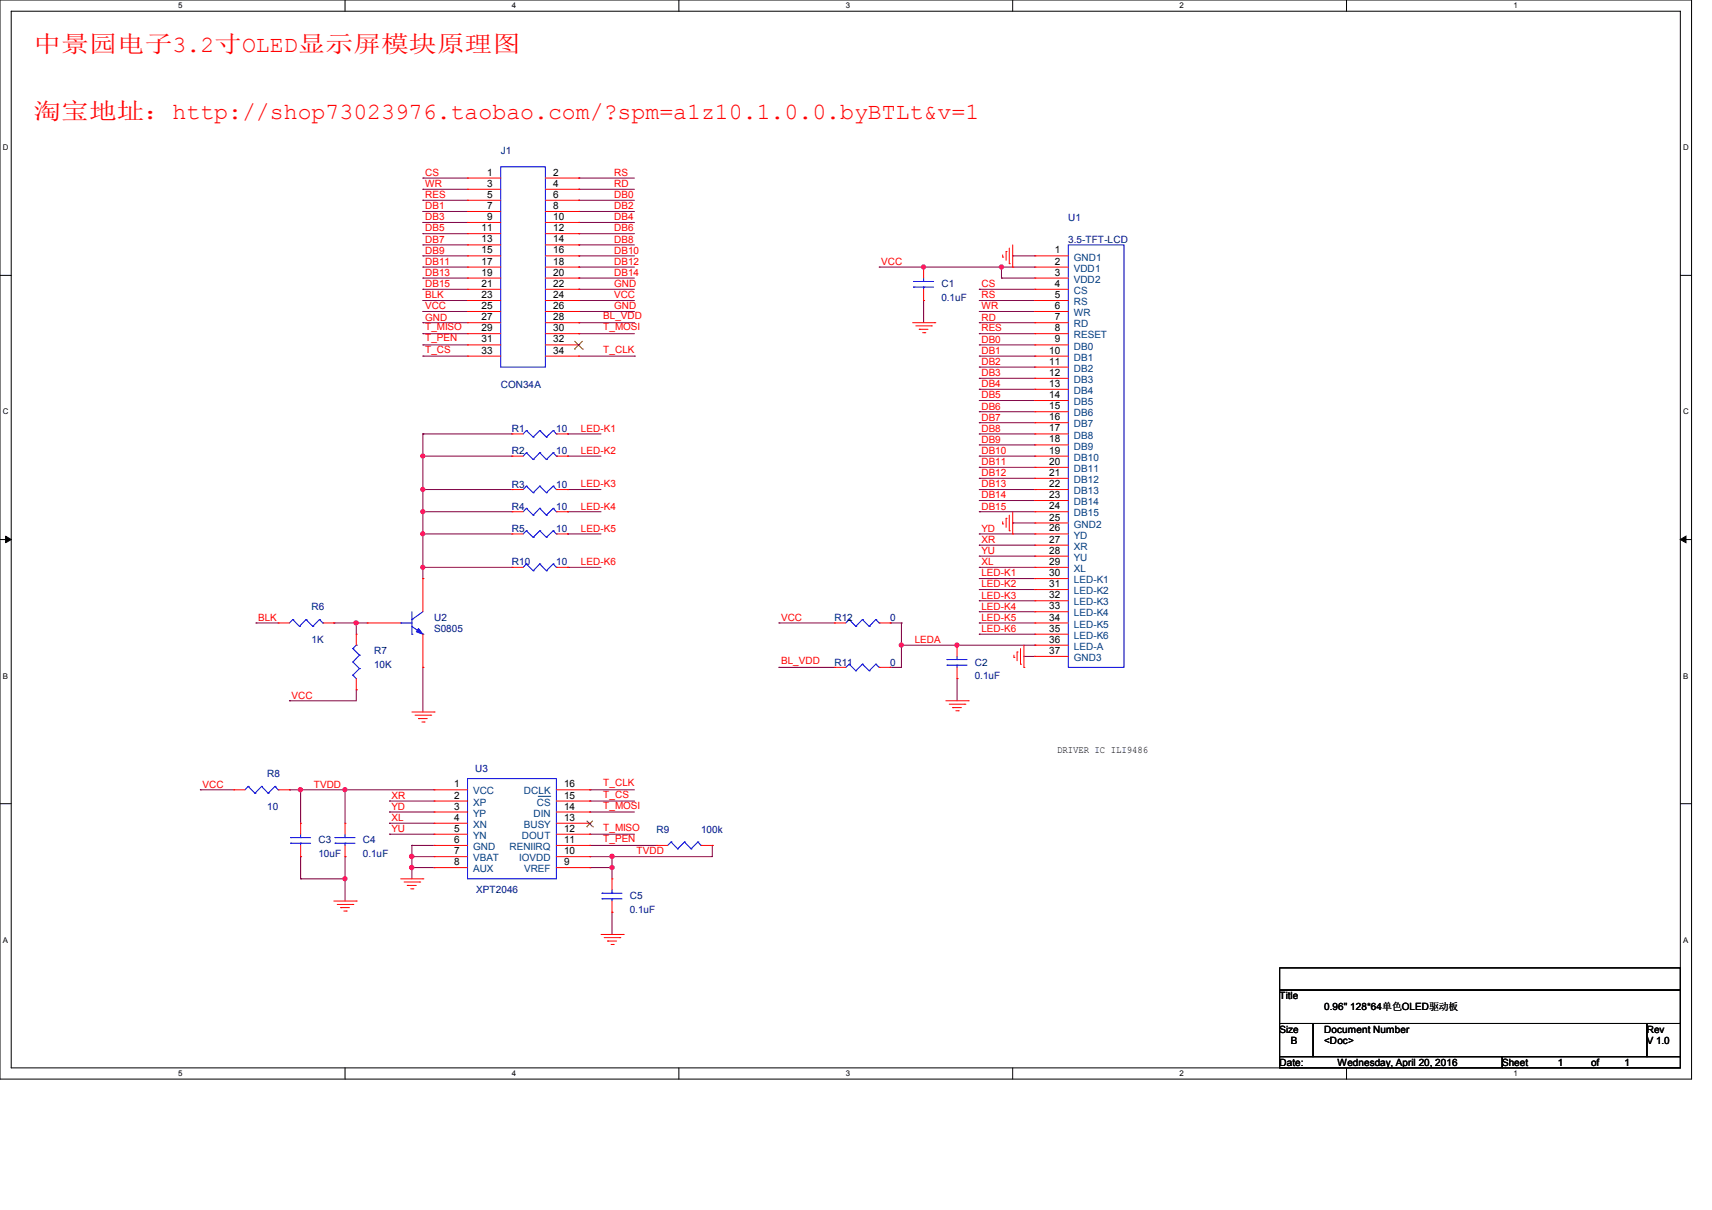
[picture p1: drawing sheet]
<svg xmlns="http://www.w3.org/2000/svg" width="297mm" height="210mm" viewBox="0 0 297 210" stroke-linecap="round" stroke-linejoin="round" font-family="sans-serif">
<path d="M0 0h293.5v187.3h-293.5zM1.9 1.9h289.6v183.4h-289.6z" fill="none" stroke="#000" stroke-width=".17"/>
<g fill="#fff">
<path d="M30.9 .2h.8v1.5h-.8z"/>
<path d="M30.9 185.5h.8v1.6h-.8z"/>
</g>
<path d="M59.9 0v1.9M59.9 185.3v2" fill="none" stroke="#000" stroke-width=".17"/>
<g fill="#fff">
<path d="M88.8 .2h.8v1.5h-.8z"/>
<path d="M88.8 185.5h.8v1.6h-.8z"/>
</g>
<path d="M117.8 0v1.9M117.8 185.3v2" fill="none" stroke="#000" stroke-width=".17"/>
<g fill="#fff">
<path d="M146.7 .2h.8v1.5h-.8z"/>
<path d="M146.7 185.5h.8v1.6h-.8z"/>
</g>
<path d="M175.7 0v1.9M175.7 185.3v2" fill="none" stroke="#000" stroke-width=".17"/>
<g fill="#fff">
<path d="M204.6 .2h.8v1.5h-.8z"/>
<path d="M204.6 185.5h.8v1.6h-.8z"/>
</g>
<path d="M233.6 0v1.9M233.6 185.3v2" fill="none" stroke="#000" stroke-width=".17"/>
<g fill="#fff">
<path d="M262.6 .2h.7v1.5h-.7z"/>
<path d="M262.6 185.5h.7v1.6h-.7z"/>
<path d="M.5 24.8h1v1.6h-1z"/>
<path d="M292 24.8h1v1.6h-1z"/>
<path d="M.5 70.7h1v1.5h-1z"/>
<path d="M292 70.7h1v1.5h-1z"/>
</g>
<path d="M0 47.8h1.9M291.5 47.8h2" fill="none" stroke="#000" stroke-width=".17"/>
<g fill="#fff">
<path d="M.5 116.5h.9v1.6h-.9z"/>
<path d="M292 116.5h.9v1.6h-.9z"/>
</g>
<path d="M0 93.6h1.9M291.5 93.6h2" fill="none" stroke="#000" stroke-width=".17"/>
<path d="M1 93l.9 .6-.9 .6zM291.5 93.6l1-.6v1.2z" fill="#000" stroke="#000" stroke-width=".17"/>
<g fill="#fff">
<path d="M.5 162.4h.9v1.5h-.9z"/>
<path d="M292 162.4h.9v1.5h-.9z"/>
</g>
<path d="M0 139.5h1.9M291.5 139.5h2M222 168h69.5v3.8h-69.5zM222 171.8h69.5v5.8h-69.5zM222 177.6h5.8v5.8h-5.8zM227.8 177.6h57.9v5.8h-57.9zM285.7 177.6h5.8v5.8h-5.8zM222 183.4h38.6v1.9h-38.6zM260.6 183.4h30.9v1.9h-30.9z" fill="none" stroke="#000" stroke-width=".17"/>
<g fill="none" stroke="#800040" stroke-width=".17">
<path d="M73.4 38.6h.1M73.4 36.7h.1M73.4 34.8h.1M73.4 30.9h.1M73.4 32.9h.1M73.4 38.6h7.7M73.4 36.7h7.7M73.4 34.8h7.7M73.4 30.9h7.7M73.4 32.9h7.7M100.4 38.6h.1M100.4 36.7h.1"/>
<path d="M100.4 30.9h.1M100.4 32.9h.1M100.4 34.8h.1M100.4 38.6h9.7M100.4 36.7h9.7M100.4 34.8h9.7M100.4 30.9h9.7M100.4 32.9h9.7M73.4 44.4h.1M73.4 42.5h.1M73.4 40.6h.1M73.4 48.3h.1"/>
<path d="M73.4 46.4h.1M73.4 54.1h.1M73.4 52.2h.1M73.4 50.2h.1M73.4 57.9h.1M73.4 56h.1M73.4 59.9h.1M73.4 44.4h7.7M73.4 46.4h7.7M73.4 50.2h7.7M73.4 52.2h7.7M73.4 54.1h7.7"/>
<path d="M73.4 56h7.7M73.4 57.9h7.7M73.4 59.9h7.7M73.4 48.3h7.7M73.4 42.5h7.7M73.4 40.6h7.7M100.4 44.4h.1M100.4 42.5h.1M100.4 40.6h.1M100.4 50.2h.1M100.4 48.3h.1M100.4 46.4h.1"/>
<path d="M100.4 54.1h.1M100.4 52.2h.1M100.4 57.9h.1M100.4 56h.1M100.4 44.4h9.7M100.4 46.4h9.7M100.4 50.2h9.7M100.4 52.2h9.7M100.4 54.1h9.7M100.4 56h9.7M100.4 57.9h9.7M100.4 48.3h9.7"/>
<path d="M100.4 42.5h9.7M100.4 40.6h9.7M152.5 46.4h.1M152.5 46.4h27M160.2 52.2h.1M160.2 46.4h.1M160.2 52.2v3.8M169.9 50.2h.1M169.9 52.2h.1M169.9 54.1h.1M169.9 56h.1M169.9 57.9h.1"/>
<path d="M169.9 59.9h.1M169.9 50.2h9.6M169.9 52.2h9.6M169.9 54.1h9.6M169.9 56h9.6M169.9 57.9h9.6M169.9 59.9h9.6M173.7 48.3h.1M173.7 46.4h.1M173.7 48.3h5.8M173.7 46.4v1.9M175.7 44.4h.1"/>
<path d="M175.7 44.4h3.8M73.4 75.3h.1M73.4 79.2h.1M73.4 61.8h.1M73.4 75.3h15.4M73.4 75.3v25.1M73.4 61.8h7.7M73.4 79.2h15.4M98.5 75.3h.1M98.5 79.2h.1M98.5 75.3h5.8M98.5 79.2h5.8"/>
<path d="M100.4 61.8h9.7M110.1 61.8h.1M169.9 61.8h.1M169.9 63.7h.1M169.9 65.7h.1M169.9 67.6h.1M169.9 69.5h.1M169.9 71.5h.1M169.9 73.4h.1M169.9 75.3h.1M169.9 77.2h.1M169.9 79.2h.1"/>
<path d="M169.9 75.3h9.6M169.9 61.8h9.6M169.9 63.7h9.6M169.9 65.7h9.6M169.9 67.6h9.6M169.9 69.5h9.6M169.9 71.5h9.6M169.9 73.4h9.6M169.9 77.2h9.6M169.9 79.2h9.6M73.4 92.7h.1M73.4 88.8h.1"/>
<path d="M73.4 85h.1M73.4 98.5h.1M73.4 92.7h15.4M73.4 88.8h15.4M73.4 85h15.4M73.4 98.5h15.4M98.5 92.7h.1M98.5 88.8h.1M98.5 85h.1M98.5 98.5h.1M98.5 92.7h5.8M98.5 88.8h5.8"/>
<path d="M98.5 85h5.8M98.5 98.5h5.8M169.9 81.1h.1M169.9 83h.1M169.9 85h.1M169.9 86.9h.1M169.9 88.8h.1M169.9 92.7h.1M169.9 94.6h.1M169.9 96.5h.1M169.9 98.5h.1M169.9 92.7h9.6"/>
<path d="M169.9 88.8h9.6M169.9 85h9.6M169.9 81.1h9.6M169.9 83h9.6M169.9 86.9h9.6M169.9 94.6h9.6M169.9 96.5h9.6M169.9 98.5h9.6M175.7 90.8h.1M175.7 90.8h3.8M44.4 108.1h.1M44.4 108.1h3.9"/>
<path d="M57.9 108.1h.1M57.9 108.1h5.8M61.8 108.1h.1M61.8 119.7h.1M61.8 108.1v2M61.8 119.7v1.9h-11.6M73.4 115.8h.1M73.4 100.4h.1M73.4 115.8v7.8M135.1 115.8h.1M135.1 108.1h.1M135.1 108.1h9.7"/>
<path d="M135.1 115.8h9.7M154.4 115.8h.1M154.4 108.1h.1M154.4 108.1h2M156.4 112h.1M156.4 108.1h.1M156.4 112h23.1M156.4 108.1v7.7h-2M166 117.8h.1M166 117.8v3.8M169.9 100.4h.1M169.9 102.3h.1"/>
<path d="M169.9 104.3h.1M169.9 106.2h.1M169.9 108.1h.1M169.9 110.1h.1M169.9 108.1h9.6M169.9 100.4h9.6M169.9 102.3h9.6M169.9 104.3h9.6M169.9 106.2h9.6M169.9 110.1h9.6M177.6 113.9h.1M177.6 113.9h1.9"/>
<path d="M179.5 112h.1M34.8 137.1h.1M34.8 137.1h5.8M50.2 137.1h.1M50.2 121.6h.1M50.2 137.1h25.1M52.2 137.1h.1M52.2 137.1v5.8M59.9 137.1h.1M59.9 137.1v5.8M67.6 139h.1M67.6 139h7.7"/>
<path d="M102.3 137.1h.1M102.3 139h.1M102.3 137.1h7.8M102.3 139h7.8M52.2 148.7h.1M52.2 152.5h.1M52.2 148.7v3.8M52.2 152.5h7.7M59.9 148.7h.1M59.9 152.5h.1M59.9 148.7v7.7M67.6 140.9h.1"/>
<path d="M67.6 142.9h.1M67.6 144.8h.1M67.6 140.9h7.7M67.6 142.9h7.7M67.6 144.8h7.7M71.5 146.7h.1M71.5 148.7h.1M71.5 150.6h.1M71.5 146.7h3.8M71.5 148.7h3.8M71.5 150.6h3.8M71.5 146.7v5.8"/>
<path d="M102.3 140.9h.1M102.3 144.8h.1M102.3 146.7h.1M102.3 148.7h.1M102.3 150.6h.1M102.3 140.9h7.8M102.3 144.8h7.8M102.3 146.7h11.6M102.3 150.6h3.9M106.2 158.3h.1M106.2 150.6h.1M106.2 148.7h.1"/>
<path d="M106.2 148.7v3.8M106.2 158.3v3.9M123.6 146.7h.1M123.6 146.7v2h-21.3"/>
</g>
<g fill="#f0f" stroke="#f0f" stroke-width=".17">
<circle cx="73.3" cy="88.8" r=".36"/>
<circle cx="73.3" cy="84.9" r=".36"/>
<circle cx="61.8" cy="108.1" r=".37"/>
<circle cx="71.4" cy="148.6" r=".38"/>
<circle cx="71.4" cy="150.6" r=".37"/>
<circle cx="52.1" cy="137.1" r=".37"/>
<circle cx="59.8" cy="137.1" r=".36"/>
<circle cx="59.8" cy="152.5" r=".36"/>
<circle cx="106.2" cy="150.6" r=".37"/>
<circle cx="106.2" cy="148.6" r=".38"/>
<circle cx="160.2" cy="46.3" r=".36"/>
<circle cx="173.7" cy="46.3" r=".37"/>
<circle cx="166" cy="112" r=".36"/>
<circle cx="73.3" cy="79.1" r=".36"/>
<circle cx="73.3" cy="92.6" r=".36"/>
<circle cx="73.3" cy="98.4" r=".36"/>
<circle cx="156.4" cy="112" r=".36"/>
</g>
<g fill="none" stroke="#f00" stroke-width=".17">
<path d="M81.1 30.9h.1M81.1 32.9h.1M81.1 34.8h.1M81.1 36.7h.1M81.1 38.6h.1M81.1 30.9h5.8M81.1 32.9h5.8M81.1 34.8h5.8M81.1 36.7h5.8M81.1 38.6h5.8M94.6 30.9h5.8M94.6 32.9h5.8"/>
<path d="M94.6 34.8h5.8M94.6 36.7h5.8M94.6 38.6h5.8M100.4 30.9h.1M100.4 32.9h.1M100.4 34.8h.1M100.4 36.7h.1M100.4 38.6h.1M81.1 40.6h.1M81.1 42.5h.1M81.1 44.4h.1M81.1 46.4h.1"/>
<path d="M81.1 48.3h.1M81.1 50.2h.1M81.1 52.2h.1M81.1 54.1h.1M81.1 56h.1M81.1 57.9h.1M81.1 59.9h.1M81.1 56h5.8M81.1 40.6h5.8M81.1 42.5h5.8M81.1 44.4h5.8M81.1 46.4h5.8"/>
<path d="M81.1 48.3h5.8M81.1 50.2h5.8M81.1 52.2h5.8M81.1 54.1h5.8M81.1 57.9h5.8M81.1 59.9h5.8M94.6 56h5.8M94.6 40.6h5.8M94.6 42.5h5.8M94.6 44.4h5.8M94.6 46.4h5.8M94.6 48.3h5.8"/>
<path d="M94.6 50.2h5.8M94.6 52.2h5.8M94.6 54.1h5.8M94.6 57.9h5.8M94.6 59.9h5.8M100.4 40.6h.1M100.4 42.5h.1M100.4 44.4h.1M100.4 54.1h.1M100.4 56h.1M100.4 57.9h.1M100.4 59.9h.1"/>
<path d="M100.4 46.4h.1M100.4 48.3h.1M100.4 50.2h.1M100.4 52.2h.1M158.3 56h3.9M158.9 56.6h2.7M159.5 57.1h.1M159.5 57.1h1.5M160.1 57.7h.3M160.2 52.2h.1M160.2 46.4h.1M160.2 46.4v1.9"/>
<path d="M160.2 50.2v2M160.4 57.7h.1M161.6 56.6h.1M162.2 56h.1M173.9 44.6h.1M173.9 44.2v.4M174.5 43.6h.1M174.5 43.6v1.6M175.1 45.8h.1M175.1 43.1v2.7M175.7 46.4h.1M175.7 42.5v3.9"/>
<path d="M179.5 44.4h.1M179.5 46.4h.1M179.5 48.3h.1M179.5 50.2h.1M179.5 52.2h.1M179.5 54.1h.1M179.5 56h.1M179.5 57.9h.1M179.5 59.9h.1M179.5 56h5.8M179.5 44.4h5.8M179.5 46.4h5.8"/>
<path d="M179.5 48.3h5.8M179.5 50.2h5.8M179.5 52.2h5.8M179.5 54.1h5.8M179.5 57.9h5.8M179.5 59.9h5.8M81.1 61.8h.1M81.1 61.8h5.8M88.8 75.3h.1M88.8 79.2h.1M88.8 75.3h2M88.8 79.2h2"/>
<path d="M94.6 61.8h5.8M96.5 75.3h2M96.5 79.2h2M98.5 75.3h.1M98.5 79.2h.1M100.4 61.8h.1M179.5 61.8h.1M179.5 63.7h.1M179.5 65.7h.1M179.5 67.6h.1M179.5 69.5h.1M179.5 71.5h.1"/>
<path d="M179.5 73.4h.1M179.5 75.3h.1M179.5 77.2h.1M179.5 79.2h.1M179.5 75.3h5.8M179.5 61.8h5.8M179.5 79.2h5.8M179.5 63.7h5.8M179.5 65.7h5.8M179.5 67.6h5.8M179.5 69.5h5.8M179.5 71.5h5.8"/>
<path d="M179.5 73.4h5.8M179.5 77.2h5.8M88.8 88.8h.1M88.8 92.7h.1M88.8 98.5h.1M88.8 85h.1M88.8 88.8h2M88.8 92.7h2M88.8 98.5h2M88.8 85h2M96.5 88.8h2M96.5 92.7h2"/>
<path d="M96.5 98.5h2M96.5 85h2M98.5 88.8h.1M98.5 92.7h.1M98.5 98.5h.1M98.5 85h.1M173.9 90.9h.1M173.9 90.6v.3M174.5 90h.1M174.5 90v1.5M175.1 92.1h.1M175.1 89.4v2.7"/>
<path d="M175.7 92.7h.1M175.7 88.8v3.9M179.5 81.1h.1M179.5 83h.1M179.5 85h.1M179.5 86.9h.1M179.5 88.8h.1M179.5 90.8h.1M179.5 92.7h.1M179.5 94.6h.1M179.5 96.5h.1M179.5 98.5h.1"/>
<path d="M179.5 88.8h5.8M179.5 92.7h5.8M179.5 98.5h5.8M179.5 81.1h5.8M179.5 83h5.8M179.5 85h5.8M179.5 86.9h5.8M179.5 90.8h5.8M179.5 94.6h5.8M179.5 96.5h5.8M48.3 108.1h.1M48.3 108.1h1.9"/>
<path d="M56 108.1h1.9M57.9 108.1h.1M61.8 119.7h.1M61.8 110.1h.1M61.8 110.1v1.9M61.8 117.8v1.9M63.7 108.1h.1M63.7 108.1h5.8M73.4 115.8h.1M73.4 100.4h.1M73.4 100.4v5.8M73.4 110.1v5.7"/>
<path d="M144.8 115.8h.1M144.8 108.1h.1M144.8 108.1h1.9M144.8 115.8h1.9M152.5 108.1h1.9M152.5 115.8h1.9M154.4 115.8h.1M154.4 108.1h.1M166 117.8h.1M166 112h.1M166 112v1.9M166 115.8v2"/>
<path d="M175.9 114.1h.1M175.9 113.7v.4M176.4 113.2h.1M176.4 113.2v1.5M177 115.3h.1M177 112.6v2.7M177.6 115.8h.1M177.6 112v3.8M179.5 100.4h.1M179.5 102.3h.1M179.5 104.3h.1M179.5 106.2h.1"/>
<path d="M179.5 108.1h.1M179.5 110.1h.1M179.5 112h.1M179.5 113.9h.1M179.5 108.1h5.8M179.5 100.4h5.8M179.5 102.3h5.8M179.5 104.3h5.8M179.5 106.2h5.8M179.5 110.1h5.8M179.5 112h5.8M179.5 113.9h5.8"/>
<path d="M40.6 137.1h.1M40.6 137.1h1.9M48.3 137.1h1.9M50.2 137.1h.1M71.5 123.6h3.8M72 124.1h2.7M72.6 124.7h.1M72.6 124.7h1.5M73.2 125.3h.4M73.6 125.3h.1M74.7 124.1h.1M75.3 123.6h.1"/>
<path d="M75.3 137.1h.1M75.3 139h.1M75.3 137.1h5.8M75.3 139h5.8M96.5 137.1h5.8M96.5 139h5.8M102.3 139h.1M102.3 137.1h.1M164.1 121.6h3.9M164.7 122.2h2.7M165.3 122.8h.1M165.3 122.8h1.5"/>
<path d="M165.8 123.4h.4M166.2 123.4h.1M167.4 122.2h.1M168 121.6h.1M52.2 148.7h.1M52.2 142.9h.1M52.2 142.9v1.9M52.2 146.7v2M57.9 156.4h3.9M58.5 157h2.7M59.1 157.5h.1M59.1 157.5h1.5"/>
<path d="M59.6 158.1h.5M59.9 148.7h.1M59.9 142.9h.1M59.9 142.9v1.9M59.9 146.7v2M60.1 158.1h.1M61.2 157h.1M61.8 156.4h.1M69.5 152.5h3.9M70.1 153.1h2.7M70.7 153.7h.1M70.7 153.7h1.5"/>
<path d="M71.2 154.3h.4M71.6 154.3h.1M72.8 153.1h.1M73.4 152.5h.1M75.3 140.9h.1M75.3 142.9h.1M75.3 144.8h.1M75.3 146.7h.1M75.3 148.7h.1M75.3 150.6h.1M75.3 146.7h5.8M75.3 140.9h5.8"/>
<path d="M75.3 142.9h5.8M75.3 144.8h5.8M75.3 148.7h5.8M75.3 150.6h5.8M96.5 146.7h5.8M96.5 140.9h5.8M96.5 142.9h5.8M96.5 144.8h5.8M96.5 148.7h5.8M96.5 150.6h5.8M102.3 150.6h.1M102.3 148.7h.1"/>
<path d="M102.3 146.7h.1M102.3 144.8h.1M102.3 142.9h.1M102.3 140.9h.1M106.2 158.3h.1M106.2 152.5h.1M106.2 152.5v1.9M106.2 156.4v1.9M113.9 146.7h.1M113.9 146.7h1.9M121.6 146.7h2M123.6 146.7h.1"/>
<path d="M104.3 162.2h3.8M104.8 162.7h2.7M105.4 163.3h.1M105.4 163.3h1.6M106 163.9h.4M106.4 163.9h.1M107.5 162.7h.1M108.1 162.2h.1"/>
</g>
<g fill="none" stroke="#00f" stroke-width=".17">
<path d="M86.9 29h7.7v34.7h-7.7zM158.5 48.9h.1M158.5 49.8h.1M158.5 48.9h3.5M158.5 49.8h3.5M160.2 49.8h.1M160.2 48.9h.1M160.2 48.3v.6M160.2 49.8v.4M185.3 42.5h9.7v73.3h-9.7zM91.3 74.7h.1M91.3 78.6h.1"/>
<path d="M91.3 74.7l-.5 .6M91.3 74.7l1.2 1.2M91.3 78.6l-.5 .6M91.3 78.6l1.2 1.2M92.5 75.9h.1M92.5 79.8h.1M93.6 74.7h.1M93.6 78.6h.1M93.6 74.7l-1.1 1.2M93.6 74.7l1.2 1.2M93.6 78.6l-1.1 1.2M93.6 78.6l1.2 1.2"/>
<path d="M94.8 75.9h.1M94.8 79.8h.1M96 74.7h.1M96 78.6h.1M96 74.7l-1.2 1.2M96 74.7l.5 .6M96 78.6l-1.2 1.2M96 78.6l.5 .6M96.5 75.3h.1M96.5 79.2h.1M91.3 88.2h.1M91.3 92.1h.1"/>
<path d="M91.3 97.9h.1M91.3 84.4h.1M91.3 88.2l-.5 .6M91.3 88.2l1.2 1.2M91.3 92.1l-.5 .6M91.3 92.1l1.2 1.2M91.3 97.9l-.5 .6M91.3 97.9l1.2 1.2M91.3 84.4l-.5 .6M91.3 84.4l1.2 1.1M92.5 89.4h.1M92.5 93.3h.1"/>
<path d="M92.5 99.1h.1M92.5 85.5h.1M93.6 88.2h.1M93.6 92.1h.1M93.6 97.9h.1M93.6 84.4h.1M93.6 88.2l-1.1 1.2M93.6 88.2l1.2 1.2M93.6 92.1l-1.1 1.2M93.6 92.1l1.2 1.2M93.6 97.9l-1.1 1.2M93.6 97.9l1.2 1.2"/>
<path d="M93.6 84.4l-1.1 1.1M93.6 84.4l1.2 1.1M94.8 89.4h.1M94.8 93.3h.1M94.8 99.1h.1M94.8 85.5h.1M96 88.2h.1M96 92.1h.1M96 97.9h.1M96 84.4h.1M96 88.2l-1.2 1.2M96 88.2l.5 .6"/>
<path d="M96 92.1l-1.2 1.2M96 92.1l.5 .6M96 97.9l-1.2 1.2M96 97.9l.5 .6M96 84.4l-1.2 1.1M96 84.4l.5 .6M96.5 88.8h.1M96.5 92.7h.1M96.5 98.5h.1M96.5 85h.1M50.8 107.5h.1M50.8 107.5l-.6 .6"/>
<path d="M50.8 107.5l1.1 1.2M51.9 108.7h.1M53.1 107.5h.1M53.1 107.5l-1.2 1.2M53.1 107.5l1.2 1.2M54.3 108.7h.1M55.4 107.5h.1M55.4 107.5l-1.1 1.2M55.4 107.5l.6 .6M56 108.1h.1M61.2 117.2h.1M61.2 114.9h.1"/>
<path d="M61.2 112.6h.1M61.2 117.2l.6 .6M61.2 114.9l1.2 1.1M61.2 112.6l1.2 1.1M61.8 112h.1M61.8 112l-.6 .6M62.4 116h.1M62.4 113.7h.1M62.4 116l-1.2 1.2M62.4 113.7l-1.2 1.2M69.5 108.1h.1M69.5 108.1h2"/>
<path d="M71.5 110.1h.1M71.5 107.5h.1M71.5 106.2v3.9M71.5 108.7l1.9 1.4M73.4 110.1h.1M73.4 106.2l-1.9 1.3M147.3 115.3h.1M147.3 107.5h.1M147.3 115.3l-.6 .5M147.3 115.3l1.2 1.1M147.3 107.5l-.6 .6M147.3 107.5l1.2 1.2"/>
<path d="M148.5 116.4h.1M148.5 108.7h.1M149.6 115.3h.1M149.6 107.5h.1M149.6 115.3l-1.1 1.1M149.6 115.3l1.2 1.1M149.6 107.5l-1.1 1.2M149.6 107.5l1.2 1.2M150.8 116.4h.1M150.8 108.7h.1M151.9 115.3h.1M151.9 107.5h.1"/>
<path d="M151.9 115.3l-1.1 1.1M151.9 115.3l.6 .5M151.9 107.5l-1.1 1.2M151.9 107.5l.6 .6M152.5 115.8h.1M152.5 108.1h.1M164.3 114.5h.1M164.3 115.4h.1M164.3 114.5h3.5M164.3 115.4h3.5M166 115.4h.1M166 114.5h.1"/>
<path d="M166 113.9v.6M166 115.4v.4M43.1 136.5h.1M43.1 136.5l-.6 .6M43.1 136.5l1.1 1.2M44.2 137.7h.1M45.4 136.5h.1M45.4 136.5l-1.2 1.2M45.4 136.5l1.1 1.2M46.5 137.7h.1M47.7 136.5h.1M47.7 136.5l-1.2 1.2"/>
<path d="M47.7 136.5l.6 .6M48.3 137.1h.1M81.1 135.1h15.4v17.4h-15.4zM50.4 145.4h.1M50.4 146.3h.1M50.4 145.4h3.5M50.4 146.3h3.5M52.2 146.3h.1M52.2 145.4h.1M52.2 144.8v.6M52.2 146.3v.4M58.1 145.4h.1"/>
<path d="M58.1 146.3h.1M58.1 145.4h3.5M58.1 146.3h3.5M59.9 146.3h.1M59.9 145.4h.1M59.9 144.8v.6M59.9 146.3v.4M104.4 155h.1M104.4 156h.1M104.4 155h3.5M104.4 156h3.5M106.2 156h.1"/>
<path d="M106.2 155h.1M106.2 154.4v.6M106.2 156v.4M116.4 146.1h.1M116.4 146.1l-.6 .6M116.4 146.1l1.2 1.2M117.6 147.3h.1M118.7 146.1h.1M118.7 146.1l-1.1 1.2M118.7 146.1l1.2 1.2M119.9 147.3h.1M121.1 146.1h.1"/>
<path d="M121.1 146.1l-1.2 1.2M121.1 146.1l.5 .6M121.6 146.7h.1"/>
</g>
<path d="M72.6 109.1l.8 1-1.2-.5z" fill="#00f" stroke="#00f" stroke-width=".17"/>
<path d="M99.7 59.2l1.4 1.4M101.1 59.2l-1.4 1.4M99.7 60.6h.1M101.1 60.6h.1M101.8 143.5h.1M101.8 142.4l1 1.1M102.8 143.5h.1M102.8 142.4l-1 1.1" fill="none" stroke="#804000" stroke-width=".17"/>
<path d="M93.3 138.2h2.1M95.4 138.2h.1" fill="none" stroke="#004080" stroke-width=".17"/>
<g font-size="4" fill="#f00">
<text x="5.8" y="9">中景园电子3.2寸OLED显示屏模块原理图</text>
<text x="5.8" y="20.6">淘宝地址：http://shop73023976.taobao.com/?spm=a1z10.1.0.0.byBTLt&amp;v=1</text>
</g>
<g font-size="1.7" fill="#000080">
<text x="86.9" y="26.7">J1</text>
<text x="185.3" y="38.3">U1</text>
<text x="185.3" y="42.2">3.5-TFT-LCD</text>
<text x="163.3" y="49.9">C1</text>
<text x="163.3" y="52.2">0.1uF</text>
<text x="86.9" y="67.3">CON34A</text>
<text x="88.8" y="75">R1</text>
<text x="96.5" y="75">10</text>
<text x="88.8" y="78.8">R2</text>
<text x="96.5" y="78.8">10</text>
<text x="88.8" y="88.5">R4</text>
<text x="88.8" y="84.6">R3</text>
<text x="96.5" y="88.5">10</text>
<text x="96.5" y="84.6">10</text>
<text x="88.8" y="92.4">R5</text>
<text x="96.5" y="92.4">10</text>
<text x="88.8" y="98.1">R10</text>
<text x="96.5" y="98.1">10</text>
<text x="54.1" y="105.9">R6</text>
<text x="75.3" y="107.8">U2</text>
<text x="144.8" y="107.8">R12</text>
<text x="154.4" y="107.8">0</text>
<text x="54.1" y="111.7">1K</text>
<text x="64.9" y="113.6">R7</text>
<text x="75.3" y="109.7">S0805</text>
<text x="64.9" y="115.9">10K</text>
<text x="144.8" y="115.5">R11</text>
<text x="154.4" y="115.5">0</text>
<text x="169.1" y="115.5">C2</text>
<text x="169.1" y="117.9">0.1uF</text>
<text x="46.4" y="134.8">R8</text>
<text x="82.5" y="134.1">U3</text>
<text x="46.4" y="140.6">10</text>
<text x="55.2" y="146.4">C3</text>
<text x="55.2" y="148.7">10uF</text>
<text x="62.9" y="146.4">C4</text>
<text x="62.9" y="148.7">0.1uF</text>
<text x="113.9" y="144.5">R9</text>
<text x="121.6" y="144.5">100k</text>
<text x="82.6" y="154.9">XPT2046</text>
<text x="109.3" y="156">C5</text>
<text x="109.3" y="158.4">0.1uF</text>
</g>
<g font-size="1.7" fill="#f00">
<text x="73.7" y="34.4">RES</text>
<text x="73.7" y="30.5">CS</text>
<text x="73.7" y="32.5">WR</text>
<text x="106.5" y="30.5">RS</text>
<text x="106.5" y="32.5">RD</text>
<text x="106.5" y="34.4">DB0</text>
<text x="73.7" y="38.2">DB3</text>
<text x="73.7" y="36.3">DB1</text>
<text x="73.7" y="40.2">DB5</text>
<text x="106.5" y="38.2">DB4</text>
<text x="106.5" y="36.3">DB2</text>
<text x="106.5" y="40.2">DB6</text>
<text x="73.7" y="44">DB9</text>
<text x="73.7" y="42.1">DB7</text>
<text x="73.7" y="47.9">DB13</text>
<text x="73.7" y="46">DB11</text>
<text x="106.5" y="44">DB10</text>
<text x="106.5" y="42.1">DB8</text>
<text x="106.5" y="47.9">DB14</text>
<text x="106.5" y="46">DB12</text>
<text x="152.9" y="46">VCC</text>
<text x="73.7" y="53.7">VCC</text>
<text x="73.7" y="51.8">BLK</text>
<text x="73.7" y="49.8">DB15</text>
<text x="106.5" y="49.8">GND</text>
<text x="106.5" y="53.7">GND</text>
<text x="106.5" y="51.8">VCC</text>
<text x="170.2" y="49.8">CS</text>
<text x="170.2" y="51.8">RS</text>
<text x="170.2" y="53.7">WR</text>
<text x="73.7" y="57.3">T_MISO</text>
<text x="73.7" y="55.6">GND</text>
<text x="73.7" y="59.3">T_PEN</text>
<text x="104.6" y="57.3">T_MOSI</text>
<text x="104.6" y="55.4">BL_VDD</text>
<text x="170.2" y="55.6">RD</text>
<text x="170.2" y="57.5">RES</text>
<text x="170.2" y="59.5">DB0</text>
<text x="73.7" y="61.2">T_CS</text>
<text x="104.6" y="61.2">T_CLK</text>
<text x="170.2" y="61.4">DB1</text>
<text x="170.2" y="63.3">DB2</text>
<text x="170.2" y="65.3">DB3</text>
<text x="170.2" y="67.2">DB4</text>
<text x="170.2" y="69.1">DB5</text>
<text x="170.2" y="71.1">DB6</text>
<text x="100.8" y="74.9">LED-K1</text>
<text x="170.2" y="73">DB7</text>
<text x="170.2" y="74.9">DB8</text>
<text x="170.2" y="76.8">DB9</text>
<text x="100.8" y="78.8">LED-K2</text>
<text x="170.2" y="78.8">DB10</text>
<text x="170.2" y="80.7">DB11</text>
<text x="170.2" y="82.6">DB12</text>
<text x="100.8" y="88.4">LED-K4</text>
<text x="100.8" y="84.6">LED-K3</text>
<text x="170.2" y="84.6">DB13</text>
<text x="170.2" y="86.5">DB14</text>
<text x="170.2" y="88.4">DB15</text>
<text x="100.8" y="92.3">LED-K5</text>
<text x="170.2" y="92.3">YD</text>
<text x="170.2" y="94.2">XR</text>
<text x="100.8" y="98.1">LED-K6</text>
<text x="170.2" y="96.1">YU</text>
<text x="170.2" y="98.1">XL</text>
<text x="170.2" y="100">LED-K1</text>
<text x="170.2" y="101.9">LED-K2</text>
<text x="44.8" y="107.7">BLK</text>
<text x="135.5" y="107.7">VCC</text>
<text x="170.2" y="103.9">LED-K3</text>
<text x="170.2" y="105.8">LED-K4</text>
<text x="170.2" y="107.7">LED-K5</text>
<text x="158.7" y="111.6">LEDA</text>
<text x="170.2" y="109.7">LED-K6</text>
<text x="135.5" y="115.2">BL_VDD</text>
<text x="50.6" y="121.2">VCC</text>
<text x="35.1" y="136.7">VCC</text>
<text x="54.4" y="136.7">TVDD</text>
<text x="104.6" y="136.5">T_CLK</text>
<text x="67.9" y="138.6">XR</text>
<text x="67.9" y="140.5">YD</text>
<text x="67.9" y="142.5">XL</text>
<text x="104.6" y="138.4">T_CS</text>
<text x="104.6" y="140.3">T_MOSI</text>
<text x="67.9" y="144.4">YU</text>
<text x="104.6" y="144.2">T_MISO</text>
<text x="104.6" y="146.1">T_PEN</text>
<text x="110.4" y="148.3">TVDD</text>
</g>
<g font-size="1.7">
<text x="84.5" y="30.5">1</text>
<text x="84.5" y="32.4">3</text>
<text x="84.5" y="34.3">5</text>
<text x="96" y="30.5">2</text>
<text x="96" y="32.4">4</text>
<text x="96" y="34.3">6</text>
<text x="83.6" y="40.1">11</text>
<text x="84.5" y="36.3">7</text>
<text x="84.5" y="38.2">9</text>
<text x="96" y="36.3">8</text>
<text x="96" y="38.2">10</text>
<text x="96" y="40.1">12</text>
<text x="83.6" y="42.1">13</text>
<text x="83.6" y="44">15</text>
<text x="83.6" y="45.9">17</text>
<text x="83.6" y="47.8">19</text>
<text x="96" y="42.1">14</text>
<text x="96" y="44">16</text>
<text x="96" y="45.9">18</text>
<text x="96" y="47.8">20</text>
<text x="183" y="44">1</text>
<text x="183" y="45.9">2</text>
<text x="183" y="47.8">3</text>
<text x="83.6" y="49.8">21</text>
<text x="83.6" y="51.7">23</text>
<text x="83.6" y="53.6">25</text>
<text x="96" y="53.6">26</text>
<text x="96" y="49.8">22</text>
<text x="96" y="51.7">24</text>
<text x="183" y="49.8">4</text>
<text x="183" y="51.7">5</text>
<text x="183" y="53.6">6</text>
<text x="83.6" y="55.6">27</text>
<text x="83.6" y="57.5">29</text>
<text x="83.6" y="59.4">31</text>
<text x="96" y="55.6">28</text>
<text x="96" y="57.5">30</text>
<text x="96" y="59.4">32</text>
<text x="183" y="55.6">7</text>
<text x="183" y="57.5">8</text>
<text x="183" y="59.4">9</text>
<text x="83.6" y="61.4">33</text>
<text x="96" y="61.4">34</text>
<text x="182" y="61.4">10</text>
<text x="182" y="63.3">11</text>
<text x="182" y="65.2">12</text>
<text x="182" y="67.1">13</text>
<text x="182" y="69.1">14</text>
<text x="182" y="71">15</text>
<text x="182" y="72.9">16</text>
<text x="182" y="74.9">17</text>
<text x="182" y="76.8">18</text>
<text x="182" y="78.7">19</text>
<text x="182" y="80.7">20</text>
<text x="182" y="82.6">21</text>
<text x="182" y="84.5">22</text>
<text x="182" y="86.4">23</text>
<text x="182" y="88.4">24</text>
<text x="182" y="90.3">25</text>
<text x="182" y="92.2">26</text>
<text x="182" y="94.2">27</text>
<text x="182" y="96.1">28</text>
<text x="182" y="98">29</text>
<text x="182" y="100">30</text>
<text x="182" y="101.9">31</text>
<text x="182" y="103.8">32</text>
<text x="182" y="105.7">33</text>
<text x="182" y="107.7">34</text>
<text x="182" y="109.6">35</text>
<text x="182" y="111.5">36</text>
<text x="182" y="113.5">37</text>
<text x="183.4" y="130.8">DRIVER IC ILI9486</text>
<text x="78.8" y="136.7">1</text>
<text x="97.9" y="136.7">16</text>
<text x="78.8" y="138.6">2</text>
<text x="78.8" y="140.5">3</text>
<text x="78.8" y="142.5">4</text>
<text x="97.9" y="142.5">13</text>
<text x="97.9" y="140.5">14</text>
<text x="97.9" y="138.6">15</text>
<text x="78.8" y="144.4">5</text>
<text x="78.8" y="146.3">6</text>
<text x="78.8" y="148.3">7</text>
<text x="97.9" y="148.3">10</text>
<text x="97.9" y="146.3">11</text>
<text x="97.9" y="144.4">12</text>
<text x="78.8" y="150.2">8</text>
<text x="97.9" y="150.2">9</text>
<text x="222" y="173.4">Title</text>
<text x="222" y="179.2">Size</text>
<text x="229.7" y="179.2">Document Number</text>
<text x="229.7" y="175.3">0.96'' 128*64单色OLED驱动板</text>
<text x="285.7" y="179.2">Rev</text>
<text x="222" y="185">Date:</text>
<text x="223.9" y="181.1">B</text>
<text x="229.7" y="181.1">&lt;Doc&gt;</text>
<text x="232.1" y="185">Wednesday, April 20, 2016</text>
<text x="260.6" y="185">Sheet</text>
<text x="270.2" y="185">1</text>
<text x="276" y="185">of</text>
<text x="281.8" y="185">1</text>
<text x="285.7" y="181.1">V 1.0</text>
</g>
<g font-size="1.7" fill="#004080">
<text x="186.3" y="45.2">GND1</text>
<text x="186.3" y="47.2">VDD1</text>
<text x="186.3" y="49.1">VDD2</text>
<text x="186.3" y="51">CS</text>
<text x="186.3" y="53">RS</text>
<text x="186.3" y="54.9">WR</text>
<text x="186.3" y="56.8">RD</text>
<text x="186.3" y="58.7">RESET</text>
<text x="186.3" y="60.7">DB0</text>
<text x="186.3" y="62.6">DB1</text>
<text x="186.3" y="64.5">DB2</text>
<text x="186.3" y="66.5">DB3</text>
<text x="186.3" y="68.4">DB4</text>
<text x="186.3" y="70.3">DB5</text>
<text x="186.3" y="72.3">DB6</text>
<text x="186.3" y="74.2">DB7</text>
<text x="186.3" y="76.1">DB8</text>
<text x="186.3" y="78">DB9</text>
<text x="186.3" y="80">DB10</text>
<text x="186.3" y="81.9">DB11</text>
<text x="186.3" y="83.8">DB12</text>
<text x="186.3" y="85.8">DB13</text>
<text x="186.3" y="87.7">DB14</text>
<text x="186.3" y="89.6">DB15</text>
<text x="186.3" y="91.6">GND2</text>
<text x="186.3" y="93.5">YD</text>
<text x="186.3" y="95.4">XR</text>
<text x="186.3" y="97.3">YU</text>
<text x="186.3" y="99.3">XL</text>
<text x="186.3" y="101.2">LED-K1</text>
<text x="186.3" y="103.1">LED-K2</text>
<text x="186.3" y="105.1">LED-K3</text>
<text x="186.3" y="107">LED-K4</text>
<text x="186.3" y="108.9">LED-K5</text>
<text x="186.3" y="110.9">LED-K6</text>
<text x="186.3" y="112.8">LED-A</text>
<text x="186.3" y="114.7">GND3</text>
<text x="82.1" y="137.9">VCC</text>
<text x="90.9" y="137.9">DCLK</text>
<text x="82.1" y="139.8">XP</text>
<text x="82.1" y="141.7">YP</text>
<text x="82.1" y="143.7">XN</text>
<text x="90.9" y="143.7">BUSY</text>
<text x="92.6" y="141.7">DIN</text>
<text x="93.1" y="139.8">CS</text>
<text x="82.1" y="145.6">YN</text>
<text x="82.1" y="147.5">GND</text>
<text x="82.1" y="149.5">VBAT</text>
<text x="88.4" y="147.5">RENIIRQ</text>
<text x="90.1" y="149.5">IOVDD</text>
<text x="90.5" y="145.6">DOUT</text>
<text x="82.1" y="151.4">AUX</text>
<text x="90.9" y="151.4">VREF</text>
</g>
<g font-size="1.4">
<text x="30.9" y="1.4">5</text>
<text x="88.8" y="1.4">4</text>
<text x="146.7" y="1.4">3</text>
<text x="204.6" y="1.4">2</text>
<text x="262.6" y="1.4">1</text>
<text x=".5" y="26.1">D</text>
<text x="292" y="26.1">D</text>
<text x=".5" y="71.9">C</text>
<text x="292" y="71.9">C</text>
<text x=".5" y="117.8">B</text>
<text x="292" y="117.8">B</text>
<text x=".5" y="163.6">A</text>
<text x="292" y="163.6">A</text>
<text x="30.9" y="186.8">5</text>
<text x="88.8" y="186.8">4</text>
<text x="146.7" y="186.8">3</text>
<text x="204.6" y="186.8">2</text>
<text x="262.6" y="186.8">1</text>
</g>
</svg>
